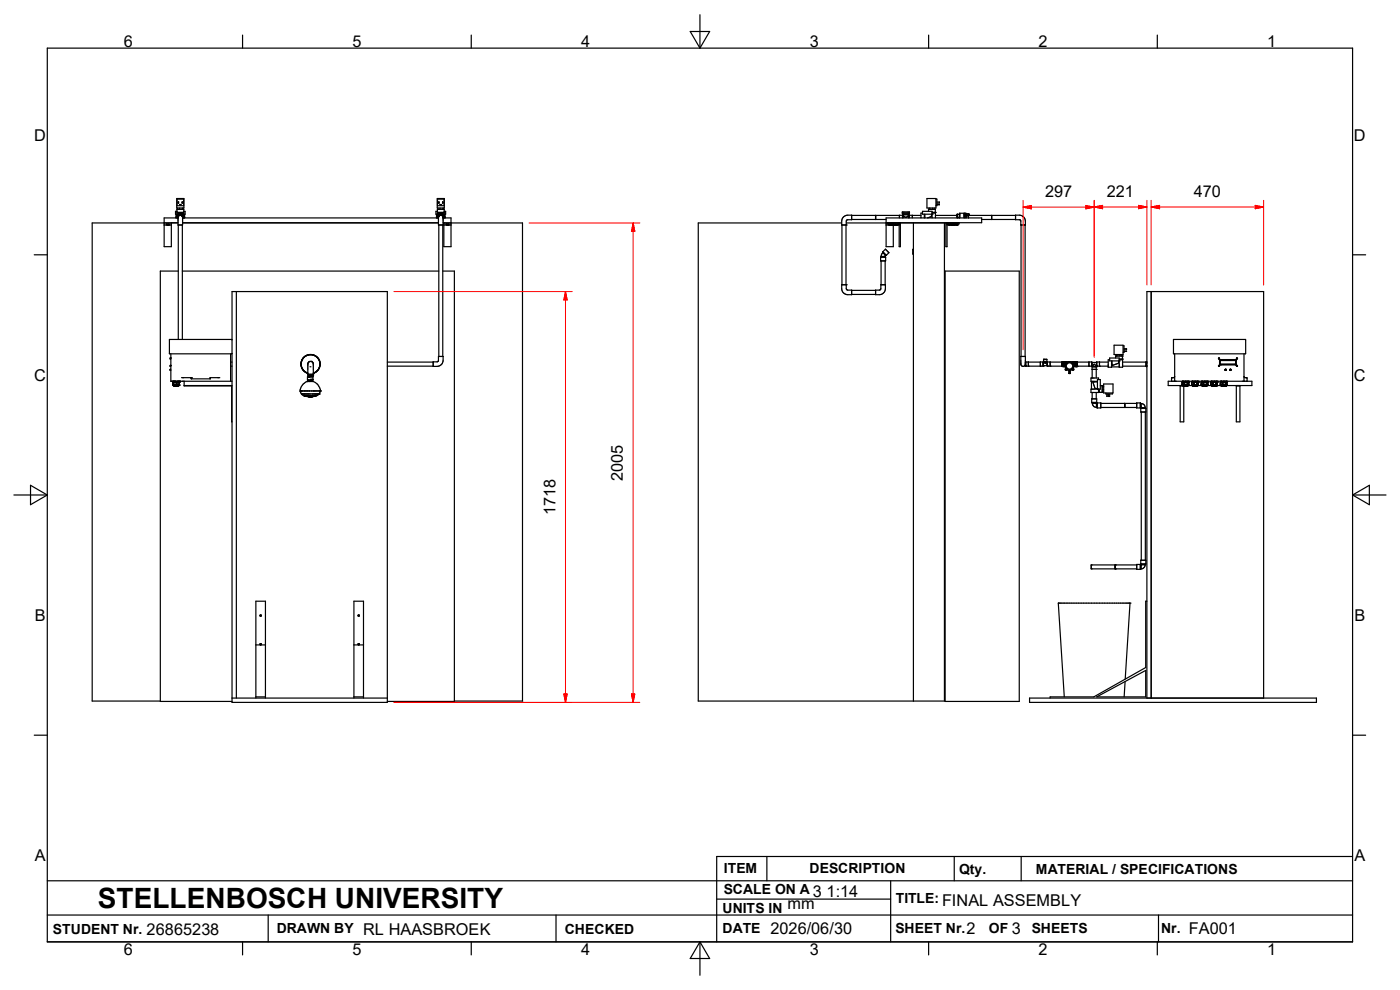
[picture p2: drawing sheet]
<svg xmlns="http://www.w3.org/2000/svg" width="297mm" height="210mm" viewBox="0 0 297 210" stroke-linecap="round" stroke-linejoin="round" font-family="sans-serif">
<g fill="none" stroke="#000" stroke-width=".25">
<path d="M10 10.2h277v189.6h-277zM51.5 7.4v2.8M100 7.4v2.8M146.4 6.7h4.2l-2.1 3.5zM148.5 3.1v7.1M197 7.4v2.8M245.5 7.4v2.8M7.3 54.1h2.7M34.8 47.5h1.5M34.8 47.8h1.5M34.8 47.3h-15.2v101.4h14.4M34.8 47.2h3"/>
<path d="M35.3 47.5l.5 .1M35.4 47.6l.1 .1M35.5 47.7h.1M35.5 47.7l.1 .1M35.6 47.8h.1M35.6 47.7v.1M35.7 47.7h.1M35.7 47.7l-.1 .1M35.8 47.6v.1M35.8 47.7h-.1M35.8 47.5v.1M35.8 47.6h.1"/>
<path d="M36.3 47.3h1.5M37.3 45.4l.1 .8M37.4 46.1h-.1M37.5 42.1h1.5v2h-1.5zM37.5 44.4h.1M37.5 44.4h1.5v.7h-1.5zM37.5 45.6v-.4h1.5v.4M37.5 44.8h-.3v.6h.3M37.6 42.2h1.4v1.4h-1.4zM37.6 45.8l-.1 .4M37.6 45.8v.3M37.6 46.1v.1"/>
<path d="M37.6 45.7v.1M37.6 44.1v.3M37.7 46.1l.1 .1h-3v6.1h1.5v-5.1M37.8 45.6l-.2 .1M37.8 46v.1M37.8 57.5h-3.8v91.3h15.2M37.8 47.7v24.3M37.9 42.9v.2M37.9 42.9h.1M37.9 43.1h.1M38 45.7l-.3 .4M38.1 43.4h.3z"/>
<path d="M38.1 44.1v.3M38.2 45.6h.1M38.2 45.6l.4 .1 .2 .4M38.2 45.6l-.3 .1-.1 .4M38.2 45.4l-.6 .3M38.2 45.4h.1M38.2 45.4l-.1 .1M38.3 45.6l.4 .3v1.8h-.9v-1.6M38.3 45.4l.6 .3M38.3 45.4l.2 .1M38.3 45.6l.4 .3M38.4 45.6h.1"/>
<path d="M38.6 42.9v.2M38.6 45.8l.1 .1M38.6 42.9h.1M38.6 43.1h.1M38.7 45.9v.2M38.7 57.5h54.4M38.7 42.9v.2M38.7 47.7v24.3M38.7 44.1v.3M38.7 45.6l.2 .4M38.7 47.3h54.3M38.7 47.2h54.3"/>
<path d="M38.8 46.1h.1M38.8 46.1v.1M38.9 45.7v.1M38.9 45.7a.71 .71 0 0 0-.8-.2 .71 .71 0 0 0-.5 .6M38.9 44.1v.3M38.9 45.8l.1 .4M38.9 45.8v.4M39 44.8h.3v.6h-.3M39.1 46.1h.1M39.2 45.4l-.1 .8a.87 .87 0 0 0-.8-1 .87 .87 0 0 0-.9 1M92.6 45.4v.8M92.6 46.1h.1"/>
<path d="M92.8 42.1h1.5v2h-1.5zM92.8 44.8h-.3v.6h.3M92.8 44.4h1.4v.7h-1.4zM92.8 45.6v-.4h1.4v.4M92.8 42.2h1.4v1.4h-1.4zM92.9 45.8l-.1 .4M92.9 45.8v.4M92.9 44.1v.3M93 46v.2h-54.3M93 46v.1M93.1 42.9v.2M93.1 47.7v27.9"/>
<path d="M93.1 42.9h.1M93.1 43.1h.1M93.2 45.8l-.2 .2M93.2 45.7l-.2 .3M93.3 45.7h-.1M93.3 43.4h.4zM93.3 44.1v.3M93.4 45.6h.1M93.4 45.6h.2M93.4 45.6l-.2 .1M93.5 45.4h.1M93.5 45.4l-.6 .4"/>
<path d="M93.5 45.4l-.2 .1M93.6 45.4l.4 .2M93.6 45.4l.1 .1M93.6 45.6l.1 .1M93.6 45.6l.3 .3M93.6 45.6h.1M93.7 45.6l-.5 .2M93.7 45.7l.3 .2M93.7 45.6l.2 .1M93.9 42.9v.2M93.9 45.7l.1 .3M93.9 45.8v.1"/>
<path d="M93.9 42.9h.1M93.9 43.1h.1M93.9 45.9l.1 1.8h-1v-1.6M93.9 57.5h2.5v91.3h-14.2M93.9 47.7v27.9M94 44.1v.3M94 45.6l.2 .4M94 45.9v.3M94 45.6a.69 .69 0 0 0-1.1 .4M94 46.2h1.7v6.1h-1.5v-5.1M94 47.3h.2M94 47.2h1.7"/>
<path d="M94 45.6l.2 .2M94 46v.1M94 46.1h.1M94 46.1v.1M94.1 44.1v.3M94.2 47.5h1.5M94.2 45.8v.4M94.2 47.8h1.5M94.2 44.8h.3v.6h-.3M94.4 46.1a.88 .88 0 0 0-1-.9 .88 .88 0 0 0-.8 1M94.4 46.1h.1M94.4 45.4v.8"/>
<path d="M94.7 47.6h.5M94.7 47.5l.1 .2M94.8 47.7h.1M94.8 47.7l.1 .1M94.9 47.8h.1M94.9 47.7v.1M95 47.7h.1M95 47.7v.1M95.1 47.7h-.1M95.2 47.5v.1M95.2 47.6l-.1 .1M95.7 47.3h15.1v101.4h-14.4"/>
<path d="M178.6 47.3h-30.5v101.4h52.3v-101.4h-9.4M178.6 47.7v12.7M178.9 46.1l.7-.4 1.1-.1v1l-1 .1-.2 .2v.8h-.9v-1zM179.5 47.7v12.7M179.5 47.7h.1M179.5 47.3h8.5M180.7 45.7h10.1M180.7 46.6h7.3M185.8 45.7v.9M186.8 54.6h1.1M186.8 54.6v.7h1.1v-.7M186.9 55.3v5.1"/>
<path d="M186.9 54.4h.9M186.9 54.4l-.1 .2M187.3 53.4h.1M187.3 53.6h.1M187.3 53.4v.2M187.3 53.6l-.4 .8M187.3 53.4l.1 .1M187.4 53.5l.6 .7M187.4 53.6l.4 .6M187.8 54.4l.1 .2M187.8 55.3v5.1M187.8 52.9h.1"/>
<path d="M187.8 54.2h.2M187.8 52.9l-.5 .5M187.9 52.9l.7 .7M187.9 54.2l-.1 .2M188 47.5h2.8M188 47.2h20.3v-1h-20.3v6.1h1.5v-4.8M188 47.8h1.5M188.2 47.2v.3M188.5 47.6h.1M188.5 47.6h2M188.5 47.5l.1 .2M188.6 53.6h.1"/>
<path d="M188.6 53.6l-.6 .6M188.6 47.7h.1M188.6 47.7l.1 .1M188.8 47.7v.1M188.9 47.7h.1M188.9 47.7l-.1 .1M189 47.6v.1M189 47.7h-.1M189 47.6h.1M189 47.5v.1M189 47.7h.1M189.1 47.7h.1"/>
<path d="M189.1 47.7l.1 .1M189.3 47.7v.1M189.4 47.7h.1M189.4 47.7h.2M189.4 47.7l-.1 .1M189.5 47.6h.1M189.6 47.7h.1M189.6 47.7l.1 .1M189.8 47.7v.1M189.9 47.7h.1M189.9 47.7l-.1 .1M190 47.7h-.1"/>
<path d="M190 47.6v.1M190 47.6h.1M190 47.5v.1M190 47.7h.1M190.1 47.7h.1M190.1 47.7l.1 .1M190.2 47.8h.1M190.3 47.7v.1M190.4 47.7h.1M190.4 47.7l.1-.2 .3 .3M190.4 47.7l-.1 .1M190.5 47.6h.1"/>
<path d="M190.8 47.2v5.1h.2v-5M190.9 47.2l.1 .1M191.4 45h1.5v.2h-1.5zM191.5 45.7h-.7v.5M191.5 45.7h.1v.5M191.5 45.7v.5M191.5 45.5h1.3M191.5 45.2v.3M191.5 45.5l.3 .4a.54 .54 0 0 0 .9-.1M192.7 45.7h.1M192.8 45.8v.4M192.8 45.2v.3"/>
<path d="M192.8 45.5l-.1 .2M192.9 45.7h.7v.5M192.9 45.7v.5M192.9 45.7h-.1M193.6 45.7h1.8M193.8 52.9v1M193.8 47.3v101.4M195.7 45.2h-.3v1M196.1 45.4v.8M196.2 45.4v.8M196.7 42.1h1.9v2h-1.9zM197 44.8v-.4h1.4v.7"/>
<path d="M197.1 44.1v.3M197.3 44.1v.3M197.6 45.4v.5l-.8 .3M197.7 45.4h.1M197.7 45.4h-2v-.6h2v1.4M197.7 45.2h.8v1M197.7 45.1h.7M197.9 44.1v.3M198.3 44.1v.3M198.4 45.1h.1M198.5 45.7h4.6M198.6 42.2h.2v1.4h-.2"/>
<path d="M198.8 42.9h.5v.2h-.5M198.8 43.4h.5h-.5M200.5 57.5h15.7v91.3h-15.7zM200.8 47.2l-.1 5.1h.2v-5.1M201.2 47.6h2M201.3 47.7h.1M201.3 47.7h.2M201.3 47.7l-.1-.2-.3 .3M201.5 47.7v.1M201.5 47.7h.1M201.6 47.7l-.1 .1M201.7 47.6l-.1 .1"/>
<path d="M201.7 47.5v.1M201.7 47.6v.1M201.7 47.7h.1M201.8 47.7h.1M201.8 47.7h.3M202 47.7h.1M202.2 47.7h-.1M202.2 47.6h.1M202.2 47.5v.2M202.2 47.6l.1 .1M202.3 47.7h.1M202.3 47.7l.1 .1"/>
<path d="M202.4 47.8h.1M202.4 47.7l.1 .1M202.5 47.7h.1M202.5 47.7v.1M202.7 47.6v.1M202.7 47.7h-.1M202.7 47.6h.1M202.7 47.5v.1M202.7 47.7h.1M202.8 47.7h.1M202.8 47.7l.1 .1M202.9 47.8h.1"/>
<path d="M203 47.7v.1M203.1 47.7h.1M203.1 45.5h.1M203.1 45.5h.5M203.1 47.7l-.1 .1M203.1 45.5v.7M203.1 45.9v.2M203.1 45.5v.2M203.1 46.1v.1M203.1 46.2h.1M203.1 46.2h.5M203.1 46.1h.5"/>
<path d="M203.2 47.5l-.1 .2M203.5 47.2v.3h-2.6M203.6 45.2h1.3M203.6 45.2v1M204.6 45.2v1M204.9 45.2v1M204.9 45.2l.1 .2M205 45.4h.1M205 45.4h.4M205 45.4v.8M205 45.8h.4M205.4 45.4h.1"/>
<path d="M205.4 45.8l.1 .2M205.4 45.4l.1 .1M205.5 45.5h.1M205.5 45.6l-.1 .2M205.5 45.5v.7M208.3 46.6h7.1M210.4 45.7v.9M215.4 45.6h.9a1.29 1.29 0 0 1 1.2 1.3v.8h-.9l-.2-1-1-.1zM215.4 45.7h-10.4M216.6 47.7v27.9M217.5 47.7v27.9M287 54.1h2.7"/>
<path d="M36.1 75.9h.1M36.1 77.5h.1M36.1 77.5v.2h.1M36.1 75.9v.3h.1M36.2 75.1v5.8h13M36.2 78.3l-.1 .1 .1 .2M48.9 76.8h.3M48.9 77.7h.3M48.9 75.1v5.8M49.2 61.9h33v87.1h-33zM49.2 72.1h-13.3l.1 3 13.2-.1M50.1 61.9v86.2"/>
<path d="M63.9 77.4v.2M63.9 77.6l.3 .7M63.9 77.6l.4 .9M64 77.8l.2 .5M64 76.6l-.1 .5M64.1 76.2l-.1 .3M64.1 76.2a1.84 1.84 0 0 0-.2 1.6M64.2 78.3l.9 .8M64.2 78.3l.1 .2M64.2 76.1l-.1 .1M64.3 78.5l.8 .6M64.3 78.5l.4 .4"/>
<path d="M64.4 75.8l-.3 .4M64.4 75.8l-.1 .2M64.6 75.7l-.2 .1M64.7 78.9l.6 .3-.2-.1M64.9 75.5l-.4 .2M64.9 75.5l-.3 .2M65.1 79.1h.2M65.2 75.3l-.3 .2M65.3 79.4h.1M65.4 79.8h.1M65.4 79.6h.1M65.4 79.6v.2"/>
<path d="M65.4 79.8h.5M65.4 79.6h1M65.4 79.8l.1 .1M65.4 79.4v.2M65.4 79.6h.9M65.4 76.9l-.1 .2v2.3M65.5 79.9h.1M65.5 76.8l-.1 .1M65.5 79.6h.1M65.6 75.2l-.5 .2M65.6 76.7h.1M65.6 76.7l-.1 .1"/>
<path d="M65.7 79.4h.1M65.7 75.2h.6M65.7 75.2l-.5 .1M65.8 76.7h.1M65.8 77.8h.1M65.8 76.7h-.2M66 75.2a2.2 2.2 0 0 1 1.8 1.6M66 76.7h.1M66.1 79.6v.2h.3M66.1 76.7h.1M66.1 76.7l.3 .4 .1 2.3h-1.2M66.2 75.2a2.04 2.04 0 0 0-2.3 2.4"/>
<path d="M66.2 79.4v.2M66.3 75.2l.1 .1M66.3 79.4h.1M66.3 79.6h.1M66.3 79.4v.2M66.4 75.3l.3 .1M66.4 79.6v.2M66.4 79.8l-.1 .1M66.4 77.1l.1 .1M66.5 79.2h.1M66.7 75.4l.5 .3M66.7 75.4l.8 .7"/>
<path d="M67 78.9l-.5 .3M67 78.9l-.4 .2M67.1 78.8l-.1 .1M67.3 75.8h.1M67.4 75.9l.1 .2M67.5 78.4l-1 .7M67.5 78.5l-.5 .4M67.5 76.1l.3 .4M67.6 78.4l-.1 .1M67.6 78.3l-.5 .5M67.6 78.2l-.1 .2M67.6 78.2v.2"/>
<path d="M67.8 76.5l.1 .5M67.8 77.9l-.2 .3M67.8 76.5v.3M67.8 76.8l.1 .3M67.8 77.7l-.2 .6M67.8 76.8l.1 .1M67.8 77.8v.1M67.9 77.3l-.1 .6M67.9 76.9l-.1 .8M67.9 77v.4M67.9 77.4l-.1 .4M82.2 76.8h9.7"/>
<path d="M82.2 77.7h9.7M93 75.6h1v.8a1.29 1.29 0 0 1-1.3 1.3h-.8v-.9l1.1-.2zM178.6 60.4h.9l.1 1 1.1 .1v1h-.8a1.29 1.29 0 0 1-1.3-1.3zM179.5 60.4h.1M180.7 61.6h5.1M180.7 62.5h5.1M186.9 60.4h.9v.8a1.29 1.29 0 0 1-1.3 1.3h-.7v-1l1-.1zM216.6 75.6h.9v1.6a.48 .48 0 0 1-.5 .5 .48 .48 0 0 1-.4-.5zM217.4 77.6h.2M217.6 77.6h.1M217.6 77.6v.1M217.6 77.7h.1"/>
<path d="M217.6 76.8h3.7M217.6 77.7h3.7M217.6 76.8v.9M217.6 76.8v.8M218.2 77.7h.1M218.2 76.8v.9M220.7 77.7h.1M220.7 76.8v.9M221.3 77.7h.1M221.3 76.8v.9M221.3 76.8v.1M221.3 77.6h.1"/>
<path d="M221.3 77.6h.8M221.3 76.9h.2M221.3 76.9v.7M221.3 77.6v.1M221.4 76.2h.1M221.4 76.7h.1M221.4 76.7h.7M221.4 76.2h.7v.5M221.4 76.2v.5M221.5 76.7h.5M221.5 76.7v.2M221.5 76.9h.5"/>
<path d="M222 76.9h.1M222 76.7v.2M222.1 76.7h-.1M222.1 77.6h.1M222.1 76.9v.7M222.1 77.6l.1 .1M222.2 77.7h.1M222.2 76.8h3.1M222.2 77.7h3.1M222.2 76.8v.9M222.2 76.8l-.1 .1M222.8 77.7h.1"/>
<path d="M222.8 76.8v.9M225.3 76.8h.1M225.3 76.8v1M225.3 77.5l.1 .1M225.4 77.1h.1M225.4 76.7h.1M225.4 76.8v.9M225.4 76.8l.1 .9M225.4 76.7v1M225.4 77.6h.1M225.4 77.7h.1M225.4 77.4l.1 .2"/>
<path d="M225.4 77l.1 .1M225.4 77.7l.1 .1M225.4 76.7l.1 .1M225.5 76.8h.1M225.5 77.8h.1M225.5 77.2v.1M225.5 76.7h.1M225.5 76.8v.9M225.5 76.8l.1 .1M225.5 77.6h.1M225.5 76.7v.1M225.5 77.7v.1"/>
<path d="M225.6 76.8l-.1 .9M225.6 77.4v.2M225.6 77v.1M225.6 76.7v.1M225.6 77.8h.1M225.6 76.8h.1M225.6 76.8v.9M225.6 77.1h.1M225.7 76.7h.1M225.7 76.8v.9M225.7 76.9v.2M225.7 77.6h.1"/>
<path d="M225.7 76.7l-.1 .1M225.7 77.7l-.1 .1M225.7 77.7h.1M225.7 77.4v.2M225.7 77.7v.1M225.7 76.7v.1M225.7 76.8h.1M225.7 77.8h.1M225.7 77.2l.1 .1M225.8 76.7h.1M225.8 76.7h2.1M225.8 77.7v.1"/>
<path d="M225.8 76.8v.9M225.8 76.9v.8M225.8 77.6h.1M225.8 76.7l-.1 .1M225.8 77.7l-.1 .1M225.8 77.8h.2M226.1 76.7l-.1 .2 .2 .2M226.2 77.1l-.2 .5 .2 .6M226.2 78.2l.2 .2M226.2 78.2a.19 .19 0 0 0-.2 .2 .19 .19 0 0 0 .2 .2 .19 .19 0 0 0 .2-.2M226.2 76.7l.2 .2M226.4 76.9l.5-.2 .5 .2"/>
<path d="M226.4 78.4l.5 .2 .5-.2M226.4 76.9l-.2 .2M226.8 78.5v.7h.3v-.7M226.9 78.6v.6M227 78.6v.6M227.4 76.9l.2 .2M227.6 76.7l-.2 .2M227.6 77.1l.2 .5-.2 .6M227.6 78.2l-.2 .2M227.6 78.2a.19 .19 0 0 1 .2 .2 .19 .19 0 0 1-.2 .2 .19 .19 0 0 1-.2-.2M227.7 76.7l.1 .2-.2 .2M227.8 77.8h.2"/>
<path d="M227.9 76.7l.1 .2M228 76.8v.4M228 76.8h.1M228 76.8v.9M228 77.8h.1M228 77.4v.1M228 76.7h.1M228 77.7v.1M228 76.7v.1M228.1 77.7h.1M228.1 77v.2M228.1 76.7l.1 .2"/>
<path d="M228.1 76.8v.9M228.1 77.6h.1M228.1 76.8h.1M228.1 76.9v.1M228.1 77.8h.1M228.1 77.5h.1M228.1 76.8v1M228.2 77.3v.1M228.2 76.7l-.1 .1M228.2 77.7h.1M228.2 77l.1 .2M228.2 76.8v.9"/>
<path d="M228.2 76.7l.1 .1M228.2 77.6h.1M228.2 77.7l.1 .1M228.3 76.8h.1M228.3 77.7h.1M228.3 76.8v.9M228.3 77.8h.1M228.3 77.5h.1M228.3 76.8v.1M228.3 76.7h.1M228.3 77.3v.1M228.3 77.7v.1"/>
<path d="M228.3 76.7v.1M228.3 77l.1 .2M228.3 76.7l.1 .2M228.4 77.6h.1M228.4 77.7v.1M228.4 76.8h.1M228.4 77.7h.1M228.4 76.8v.9M228.4 77.8h.1M228.4 77.5h.1M228.4 76.7h.1M228.4 77.7h3.2"/>
<path d="M228.4 76.7v.1M228.5 76.7v1M228.5 76.7l-.1 1M228.5 77v.1M228.5 77.7h.1M231 77.7h.1M231 76.8v.9M231.6 77.7h.1M231.6 76.8h-3.1M231.6 76.8v.9M231.6 76.8l.1 .1M231.7 77.6h.1"/>
<path d="M231.7 77.6l.4-.4 .4 .4M231.7 76.9v.7M231.7 76.9h.9M231.7 77.6l-.1 .1M231.7 77.8v.6h.9M231.7 77.8h.9M231.7 78.4v1.8M231.8 77.8h.7M231.8 77.8h-.1M231.8 77.6v.2M232.5 77.8h.1M232.5 77.6h.1"/>
<path d="M232.5 77.6v.2M232.6 78.4h.1M232.6 77.8h.1M232.6 77.8v2.4M232.6 77.6h.1M232.6 76.9v.7M232.6 77.6l.1 .1M232.7 77.7h.1M232.7 76.8h2.4M232.7 77.7h2.4M232.7 76.8v.9M232.7 76.8l-.1 .1"/>
<path d="M233.3 77.7h.1M233.3 76.8v.9M235.4 76.3h-.3v1.6h.7v-1.3M235.8 77.8h1.6M235.9 76.6l-.1 .9 1.5-.5v-.4M236.4 73.2h1.9v2h-1.9zM236.8 75.2v.3M237 75.2v.3M237.4 76.6h.1M237.4 76.3h.8v1.6h-.8v-2h-2v.7h2M237.4 76.2h.7M237.6 75.2v.3"/>
<path d="M238 75.2v.3M238.1 75.5h.1M238.1 76.2h.1M238.1 75.5h-1.4v.4M238.1 75.5v.7M238.2 76.8h4.9M238.2 77.7h4.9M238.3 73.4h.2v1.4h-.2M238.5 74h.5v.2h-.5M238.5 74.5h.5l-.5 .1M243.1 77.5h.1M243.1 77.7h.1"/>
<path d="M243.1 76.8h.1M243.1 76.9h.1M243.1 77.2h.1M243.1 77h.1M243.1 77.4h.1M243.1 77.7l.1 .1M243.2 77.8h.1M243.2 76.7v1.1M243.3 76.7l-.2 .1M244.2 61.9v86.2M249 72.1l15.2-.1 .1 3-15.2 .1zM249.2 79.9l-.2 .2h-.4"/>
<path d="M249.2 75.1v5.8M258.6 77.6l.1 .1zM258.6 76l.1 .1zM258.7 76.3h3.6v1.1M258.8 77.4h.1M258.8 76.3l-.1 1M258.9 77.4h.1M258.9 76.3h.1M258.9 77.3h.1M258.9 76.3h3.2M258.9 76.4h.1M258.9 76.5v.7"/>
<path d="M258.9 76.4h3.2M258.9 77.3h3.2M258.9 76.5h3.2v.7h-3.1M258.9 76.5h.1M259.9 78.5h.1M260 78.3l.1 .1M260 78.3l-.1 .1M260 78.3l-.1 .2 .2 .1M260 78.3h.1M260.1 78.3v.3M260.1 78.5l-.1 .1M260.9 78.5h.1"/>
<path d="M261 78.3h.1M261 78.3l-.1 .1M261 78.3l.1 .3M261 78.3l-.1 .2 .2 .1M261.1 78.5v.1M262.1 76.3h.1M262.1 77.4h.1M262.1 76.4h.1M262.3 77.4h-.1M262.3 77.4h-3.5M262.3 76l.2 .1h-.2zM262.4 77.6v.1z"/>
<path d="M262.4 76v.1zM263.9 79.9l.2 .2h.3M263.9 75.1v5.8M36.7 80.9h.1M36.7 81.1h.1M36.7 81.1h1.3M36.7 81.1v.6M36.8 81.7h.1M36.8 81.1h.1M36.8 81.1v.7l.2 .1h.9l.1-.8M36.8 81h.1M36.8 81h1.1"/>
<path d="M36.9 81h.1M36.9 81.1h-.1M36.9 80.9v.1M36.9 81.1v.6M36.9 81.7h.1M37 80.9h.1M37 81h-.1M37 80.9l-.1 .1M37.1 80.9l-.1 .1M37.1 80.9h.1M37.2 81h-.1M37.3 80.9l-.5 .1"/>
<path d="M37.3 80.9l-.5 .1v.6M37.3 80.9h-.1M37.4 81.1h.1M37.4 81.1v.6h-.1M37.5 81.1l-.1 .5M37.5 81.7h.1M37.5 81.1h.1M37.5 81.1v.6M37.5 81.1h-.1M37.5 81.7h.2M37.6 81h-.1M37.6 81.1h-.1"/>
<path d="M37.6 80.9h.1M37.8 80.9h.1M37.8 81h-.1M37.9 81.1h.1M37.9 81h.1M37.9 81h-.1M37.9 80.9v.2M37.9 81h-.6M38 81.7h.1M38 81.7h-.2M38 81.1h.1M38 81.7h-1.2"/>
<path d="M38 81.1v.5M38 80.9h.1M38.5 80.1h2M39.1 81.8h10.1M39.1 80.9v1h10l.1 7.6M40.5 80.1h.1M40.6 80.2h.1M40.6 80.1v.3h4v-.3M44.6 80.1v.1M46.6 80.1h-2M63.7 83h.1M63.7 83l.3 .6h3.6l-.4 .3"/>
<path d="M63.8 83h.1M64 83.6h.1M64 83.6l.4 .3M64.4 83.9h.1M64.5 83.9h.1M64.5 83.9l.2 .1M64.6 83.9h.1M64.7 83.9h.1M64.7 84h.2M64.7 84h.1M64.8 84l.3 .1M64.9 83.9h.1"/>
<path d="M65 83.9h-.1M65 84h.1M65 83.9h.1M65.1 84.1h.1M65.1 84.1h.3M65.2 80.9h.1M65.2 84.1h.1M65.2 80.9h1.3l.4 .3 .7 .7 .4 1M65.2 80.9a2.35 2.35 0 0 0-1.5 2.1M65.2 80.6h.1M65.2 80.6h.6M65.2 80.6v-.7h1.2v.7"/>
<path d="M65.2 80.6l.2 .2M65.3 84h.1M65.3 84.1h.1M65.4 83.9h.1zM65.4 83.9h.1M65.4 80.8h.8M65.4 80.8h.7M65.4 80.8h.1M65.4 80.8l-.1 .1M65.4 83.9l.1 .3 1-.1M65.4 84.1h.1M65.5 80.8h.1"/>
<path d="M65.5 84.1h-.1M65.5 84.2h.1M65.6 80.8h.1M65.6 84.2h.1M65.6 84.1v.1M65.7 84h.1M65.7 84.1v.1M65.7 84.1l.1 .1M65.8 80.6l.3 .2M65.8 83.9h.1M65.8 84.1h-.2M65.9 80.8h.1"/>
<path d="M65.9 84.2h.1M65.9 80.5h.5M66 84h.1M66 84.2h.1M66.1 80.8h-.1M66.1 84.1l-.1 .1M66.1 84h.1M66.1 84.1v.1M66.1 84h-.1M66.1 84.1h.1M66.2 80.8h-.1M66.2 80.8h.1"/>
<path d="M66.2 84.1h-.1M66.2 80.8l.1 .1M66.3 83.9h.1M66.3 84h.1M66.4 84h.1M66.4 84h-.1M66.4 80.6l-.2 .2M66.4 80.5h-.6v.1M66.4 84.1h.1M66.5 82.9h.1M66.6 84.1h.1M66.6 84h.1"/>
<path d="M66.7 83.9h.1M66.7 83.9v.1M66.7 84h-.1M66.8 83.9h.1M66.8 83.9h-.1M66.8 84h.1M66.9 84l-.5 .1M66.9 84h.1M66.9 84h-.1M67 83.9h-.1M67 83.9h.1M67.1 83.9h-.2"/>
<path d="M67.1 83.9h.1M67.2 83.9l-.4 .1M67.2 83.9h.1M67.2 83.9h-.1M67.7 83.6h.1M67.9 82.9l-4.2 .1M68 82.9h.1M68 82.9l-.3 .7M231.6 80.9v1.7M231.6 85.4v-.8h1.1v.8M231.6 85.4h1.1M231.6 85.4l.1 .1"/>
<path d="M231.7 83.3v1.3M231.7 85.5a.87 .87 0 0 0 .9 .9M231.7 85.5h.8M232.5 85.5l.1 .1M232.6 83.3v1.3M232.6 85.6v.8M232.6 86.4l.2 .1M232.7 85.4l-.2 .1M232.8 85.5h.7v1h-.7M232.8 85.5v1M232.8 85.5l-.2 .1M232.8 82.6h.1"/>
<path d="M232.8 82.6v-2.1h.6v2.1h-2v.7h1.7v-.7M232.8 81h-1l.5 1.4h.5M233.1 80.5v-.3h-1.7v.7h1.4M233.2 83.2h.1M233.2 82.6v.6M233.4 81.8h.4v1.4h-.6M233.5 85.6h7.7M233.5 86.4h7.7M233.8 81.9h.3M233.8 82.1h.3M233.8 82.7h.3M233.8 83.1h.3"/>
<path d="M234.1 81.5h2v1.9h-2zM234.6 83.4v.2h1.4v-.2M234.8 83.6v.5l.1-.5M235.2 83.6v.5h.2v-.5M238.6 85.6v.8M241.9 85.5h-.7v1h.7M241.9 85.5v1M241.9 85.5l.2 .1M242 86.6v.8h1.1v-.8M242 86.6h1.1M242.1 85.6v.8M242.1 86.4l-.2 .1"/>
<path d="M242.1 85.6a.87 .87 0 0 1 .9 .9M242.1 86.4v.1M242.1 87.4v31.5M242.1 86.5h.9M242.1 86.5l-.1 .1M243 86.5l.1 .1M243 87.4v31.5M248.6 80.2l-.1 .7M248.6 80.1v.1M250.4 81.8v7.7h.7v-7.6M250.4 81.9h.5M250.8 81.7h1.4"/>
<path d="M250.8 81.1v.6M250.8 81.7h.1M250.9 80.9h.1M250.9 81.7v.1M250.9 81.8h-3.1v-.9h17.8v.9h-5.4M250.9 81.8v.1M250.9 81l.1-.1-.1 .2M250.9 81.9h.2M251 81.1h.1M251.1 81.9h.1M251.1 81.1h.1M251.2 81.1h.1"/>
<path d="M251.2 81h.1M251.2 81.6h.1M251.2 81.1v.6M251.3 81.1v.6M251.3 81.7h.1M251.3 81.1h.1M251.4 80.9h.1M251.5 80.9h.1M251.6 81h-.7M251.6 81h-.1M251.6 81.1h-.1M251.7 81h-.1"/>
<path d="M251.7 81.1h-.1M251.8 81.7h.1M251.8 81h.1M251.8 80.9v.1M251.8 81.7h-.1M251.8 81.1v.6M251.9 81.1h.1M251.9 81.6h.1M251.9 81.1v.6M251.9 80.9v.1M251.9 81v.1M252 81.7h.1"/>
<path d="M252 81.1h.1M252 81l-1 .1M252 81v.1M252 80.9h.1M252 81v.7M252.1 81h.1M252.1 81.1h.1M252.1 80.9h.1M252.1 80.9l-.6 .1M252.1 81h-.5M252.1 80.9v.2M252.1 81.7h.1"/>
<path d="M252.1 81.8l-.2 .1h-.8M252.1 81.8h.8M252.1 81.7v.1M252.2 81.1h.1M252.2 81.1h-1.4v.6M252.2 81.6v.1M252.2 81.1v.6M252.9 81.7h.1M252.9 81.1v.6M252.9 80.9h.1M252.9 81.7v.1M252.9 81.8l.2 .1"/>
<path d="M252.9 81v.1M253 80.9h.1M253 81h.1M253 80.9v.1M253 81h1l-.1 .1M253 81.1h.1M253.1 81.1h-.1M253.1 81.9h.1M253.2 81.1h.1M253.2 81h-.1M253.2 81.6h.1M253.2 81.1v.6"/>
<path d="M253.2 81h.1M253.3 81l-.2 .1M253.3 81.1v.6M253.3 81.7h.1M253.3 81.1h.1M253.3 81.7h.2M253.4 80.9h.1M253.6 80.9h.1M253.7 81h-.7M253.7 81h-.1M253.7 81.1h-.1M253.8 81.1h-.1"/>
<path d="M253.9 81.7h.1M253.9 80.9l-.1 .1M253.9 81.7h-.2M253.9 81.1v.6M253.9 81.1h.1M253.9 81.6h.1M254 81h-.1M254 80.9l-.1 .1M254 81.1v.6M254 81.7h.1M254 81.1h.1M254 80.9h.1"/>
<path d="M254.1 80.9l-.6 .1M254.1 81h-.4M254.1 81h.1M254.1 81.1h.1M254.1 80.9h.1M254.1 80.9v.2M254.1 81.8h.8M254.1 81.7l-.2 .2h-.8M254.2 80.9h.1M254.2 81.1h.1M254.2 81.1h-1.4v.6h1.3M254.2 81.1v.6"/>
<path d="M254.8 81.6h.1M254.8 81.1h.1M254.8 81.1v.5M254.9 81.1h1.3M254.9 81.7h1.3M254.9 81.7h.1M254.9 81.1v.6M254.9 80.9h.1M254.9 81.7v.1M254.9 81.8l.2 .1M255 80.9h.1M255 81v.1"/>
<path d="M255 81h.1M255 80.9v.1M255 81h1.1l-.2 .1M255.1 81.1h-.1M255.1 81.9h.1M255.2 81.1h.1M255.2 81h.1M255.2 81.1v.6M255.3 81.6h.1M255.3 81.1v.6M255.3 81l-.1 .1M255.3 81v.1"/>
<path d="M255.4 81.7h.1M255.4 81.1h.1M255.4 81.1v.6M255.5 80.9h.1M255.6 80.9h.1M255.7 81h-.7M255.7 81.1h-.1M255.7 81h.1M255.8 81.1h-.1M255.9 80.9l-.1 .1M255.9 81h.1M255.9 81.1v.6h-.1"/>
<path d="M256 81.6l-.1 .1M256 81.1v.5M256 80.9l-.1 .1M256 81.7h.1M256 81.1v.6M256.1 80.9l-.5 .1M256.1 80.9l-.6 .1M256.1 81h.1M256.1 81.1h.1M256.1 80.9h.1M256.1 81v.1M256.1 81.8l-.1 .1h-.8"/>
<path d="M256.1 81.8h.9M256.2 81.7l-.1 .1M256.2 80.9h.1M256.2 81.1h.1M256.2 81.1v.6M256.9 81.6h.1M256.9 81.1h.1M256.9 81.1v.5M256.9 81.7h1.3M256.9 81.7h.1M257 80.9h.1M257 81.7v.1"/>
<path d="M257 81.8l.2 .1M257 81h.1M257 80.9v.1M257 80.9v.2M257.1 81.1l1-.1-.2 .1M257.1 81.1h.1M257.2 81.9h.1M257.2 81.9h.8M257.2 81.1v.6M257.3 81.6h.1M257.3 81.1v.6M257.3 81h-.1"/>
<path d="M257.4 81l-.2 .1M257.4 81.1v.6M257.4 81.7h.1M257.4 81.1h.1M257.5 80.9h.1M257.5 81l.6-.1v.2M257.6 80.9h.1M257.7 81h-.7M257.7 81h-.1M257.7 81.1h-.1M257.8 81h-.1M257.8 81.1h-.1"/>
<path d="M257.9 81.7h.1M257.9 80.9v.1M257.9 81.7h-.1M257.9 81.1v.6M257.9 81h.1M258 81.1h.1M258 81.9h.1M258 81.1v.6M258 81.1v.5M258 80.9v.1M258.1 81.7h.1M258.1 81.1v.6"/>
<path d="M258.1 80.9h.1M258.1 81h-.4M258.1 81h.1M258.2 81.8h.8M258.2 81.8l-.2 .1M258.2 80.9h.1M258.2 81.7v.1M258.2 81.7h.1M258.2 81.1v.6M258.3 81.1h.1M258.3 81.1h-1.4v.6M258.3 81.1v.6"/>
<path d="M258.9 81.1h.1M258.9 81.7h1.3M258.9 81.1v.6M258.9 81.1h1.4v.6M258.9 81.7h.1M258.9 81.7l.3 .2M259 80.9h.1M259 81h.1M259 81.1h.1M259 80.9v.2M259.1 81h.1M259.1 81h-.1"/>
<path d="M259.1 80.9v.1M259.1 81.1h.1M259.2 81.9h.1M259.2 81.9h.8M259.3 81.7h.1M259.3 81.1h.1M259.3 81.7h-.1M259.3 81.1v.6M259.3 81.6h.1M259.3 81h-.1M259.4 81l-.2 .1M259.4 81.1v.6"/>
<path d="M259.4 81.7h.1M259.4 81.1h.1M259.5 80.9h.1M259.6 81h.6M259.7 80.9h.1M259.7 81h-.6M259.8 81.1h-.1M260 81.7h.1M260 80.9l-.1 .1M260 81.7h-.2M260 81.1v.6M260 81.1h.1"/>
<path d="M260 81.9h.1M260 81.6h.1M260.1 81h-.1M260.1 81l-.1 .1M260.1 81.1h-.5M260.1 81.1v.6M260.1 81.7h.1M260.1 81.1h.1M260.1 80.9l-.1 .1M260.2 81h.1M260.2 81l-1.2 .1M260.2 80.9h.1"/>
<path d="M260.2 81v.1M260.2 81.8l-.2 .1M260.2 81.7v.1M260.3 81.7h-.1M260.3 81.1v.6M262.3 81.8v7.7h.7v-7.7M262.3 81.9h.7M264.5 80.1h.1M264.5 80.1l.1 .8M2.9 105h7.1M6.5 102.9l3.5 2.1-3.5 2.1zM231.5 119.8h.1"/>
<path d="M231.5 119.8h9.7M231.5 119.8v.9M236.6 119.8h.1M236.6 119.8v.9M241.9 119.7h-.7v1.1h.7M241.9 119.7v1.1M241.9 119.7l.2 .1M242 119.6v-.7h1.1v.7M242 119.6h1.1M242 119.6l.1 .2M242.1 119.8v.9M242.1 119.8h.1"/>
<path d="M242.1 119.8h.9M243 119.8a.87 .87 0 0 1-.9 .9M243.1 119.6l-.1 .2M287 105h7M287 105l3.5-2.1v4.2zM54.3 136.8h2M55.2 136.8v-.3l.2 .1v.2M75.1 136.8h2M76 136.8v-.3l.2 .1v.2M231.5 120.7h.1M231.5 120.7h9.7M236.6 120.7h.1"/>
<path d="M239.7 127.9h.1M239.7 127.9h-15.2l1.3 19.9M239.7 127.9l-1 16.1M242.1 120.7h.1M242.1 120.7l-.2 .1M243.3 127.5h-.2v14.1l-11 6.2h-9.3v.3M7.3 156h2.7M49.2 148.1h33M54.3 148.1v-20.6h2v20.6M54.3 147.8h2M75.1 147.8h2M75.1 148.1v-20.6h2v20.6"/>
<path d="M218.4 148.1h60.9v.9h-60.9zM232.7 147.8l10.4-5.6v5.6zM238.7 144.6l-.2 3.2M243.3 148.1v-86.2h24.8v86.2M287 156h2.7M10 186.8h277M10 194.1h277M51.5 199.8v2.8M56.9 194.1v5.7M100 199.8v2.8M118 194.1v5.7M148.5 199.8v7.1"/>
<path d="M148.5 199.8l2.1 3.5h-4.2zM152 190.7h37M162.7 181.7v5.1M189 186.8v13M197 199.8v2.8M202.4 181.7v5.1M216.6 181.7v5.1M245.5 199.8v2.8M245.8 194.1v5.7M287 181.7h-135v18.1"/>
<circle cx="226.9" cy="77.6" r=".7"/>
<circle cx="258.6" cy="76" r=".11"/>
<circle cx="258.6" cy="77.6" r=".11"/>
<circle cx="262.4" cy="77.6" r=".11"/>
<circle cx="55.3" cy="130.6" r=".15"/>
<circle cx="76.1" cy="130.6" r=".15"/>
</g>
<g fill="none" stroke="#f00" stroke-width=".21">
<path d="M112.2 47.3h23.5M134.3 47.3v101.7M134.3 47.3l.4 1.8h-.7zM217 43.9h15.1M217 43.9l1.8-.3v.7zM217 42.5v31.7M230.4 43.6l1.7 .3-1.7 .4zM232.1 43.9h11.2M232.1 43.9l1.8-.3v.7zM232.1 42.5v33.3M241.5 43.6l1.8 .3-1.8 .4zM243.3 42.5v18"/>
<path d="M244.2 43.9h23.9M244.2 43.9l1.8-.3v.7zM244.2 42.5v18M266.3 43.6l1.8 .3-1.8 .4zM268.1 42.5v18M83.6 61.9h37.8M120 61.9v87.1M120 61.9l.3 1.7h-.7zM83.6 149h52.1M119.6 147.2h.7l-.3 1.8zM134 147.2h.7l-.4 1.8z"/>
</g>
<g fill="#f00" stroke="#f00" stroke-width=".21">
<path d="M120 61.9l.3 1.7h-.7z"/>
<path d="M119.6 147.2h.7l-.3 1.8z"/>
<path d="M244.2 43.9l1.8-.3v.7z"/>
<path d="M266.3 43.6l1.8 .3-1.8 .4z"/>
<path d="M232.1 43.9l1.8-.3v.7z"/>
<path d="M241.5 43.6l1.8 .3-1.8 .4z"/>
<path d="M230.4 43.6l1.7 .3-1.7 .4z"/>
<path d="M217 43.9l1.8-.3v.7z"/>
<path d="M134.3 47.3l.4 1.8h-.7z"/>
<path d="M134 147.2h.7l-.4 1.8z"/>
</g>
<text font-size="5.9" x="20.8" y="192.7">STELLENBOSCH UNIVERSITY</text>
<g font-size="3.5">
<text x="26.2" y="9.9">6</text>
<text x="74.8" y="9.9">5</text>
<text x="123.3" y="9.9">4</text>
<text x="171.8" y="9.9">3</text>
<text x="220.3" y="9.9">2</text>
<text x="268.8" y="9.9">1</text>
<text x="7.3" y="29.8">D</text>
<text x="287.2" y="29.8">D</text>
<text x="221.7" y="41.8">297</text>
<text x="234.8" y="41.8">221</text>
<text x="253.2" y="41.7">470</text>
<text x="7.3" y="80.8">C</text>
<text x="287.2" y="80.8">C</text>
<text x="132.2" y="102" transform="rotate(-90 132.2 102)">2005</text>
<text x="117.8" y="109.3" transform="rotate(-90 117.8 109.3)">1718</text>
<text x="7.4" y="131.7">B</text>
<text x="287.3" y="131.7">B</text>
<text x="7.4" y="182.7">A</text>
<text x="287.3" y="182.7">A</text>
<text x="172.5" y="190.3">3 1:14</text>
<text x="167" y="192.8">mm</text>
<text x="199.9" y="192.2">FINAL ASSEMBLY</text>
<text x="26.2" y="202.6">6</text>
<text x="31.1" y="198.3">26865238</text>
<text x="74.8" y="202.6">5</text>
<text x="77" y="198.2">RL HAASBROEK</text>
<text x="123.3" y="202.6">4</text>
<text x="163.4" y="198.1">2026/06/30</text>
<text x="171.8" y="202.6">3</text>
<text x="205" y="198.2">2</text>
<text x="214.6" y="198.1">3</text>
<text x="220.3" y="202.6">2</text>
<text x="252.2" y="198.1">FA001</text>
<text x="268.8" y="202.6">1</text>
</g>
<g font-size="3">
<text x="153.6" y="185.1">ITEM</text>
<text x="171.7" y="185.3">DESCRIPTION</text>
<text x="203.5" y="185.4">Qty.</text>
<text x="219.8" y="185.3">MATERIAL / SPECIFICATIONS</text>
<text x="153.5" y="189.7">SCALE ON A</text>
<text x="190" y="191.6">TITLE:</text>
<text x="58.7" y="198">DRAWN BY</text>
<text x="153.3" y="193.6">UNITS IN</text>
<text x="153.3" y="198">DATE</text>
<text x="189.9" y="198">SHEET Nr.</text>
<text x="209.8" y="198">OF</text>
<text x="218.9" y="198">SHEETS</text>
<text x="246.3" y="197.9">Nr.</text>
<text x="11.2" y="198.1">STUDENT Nr.</text>
<text x="119.8" y="198.1">CHECKED</text>
</g>
</svg>
